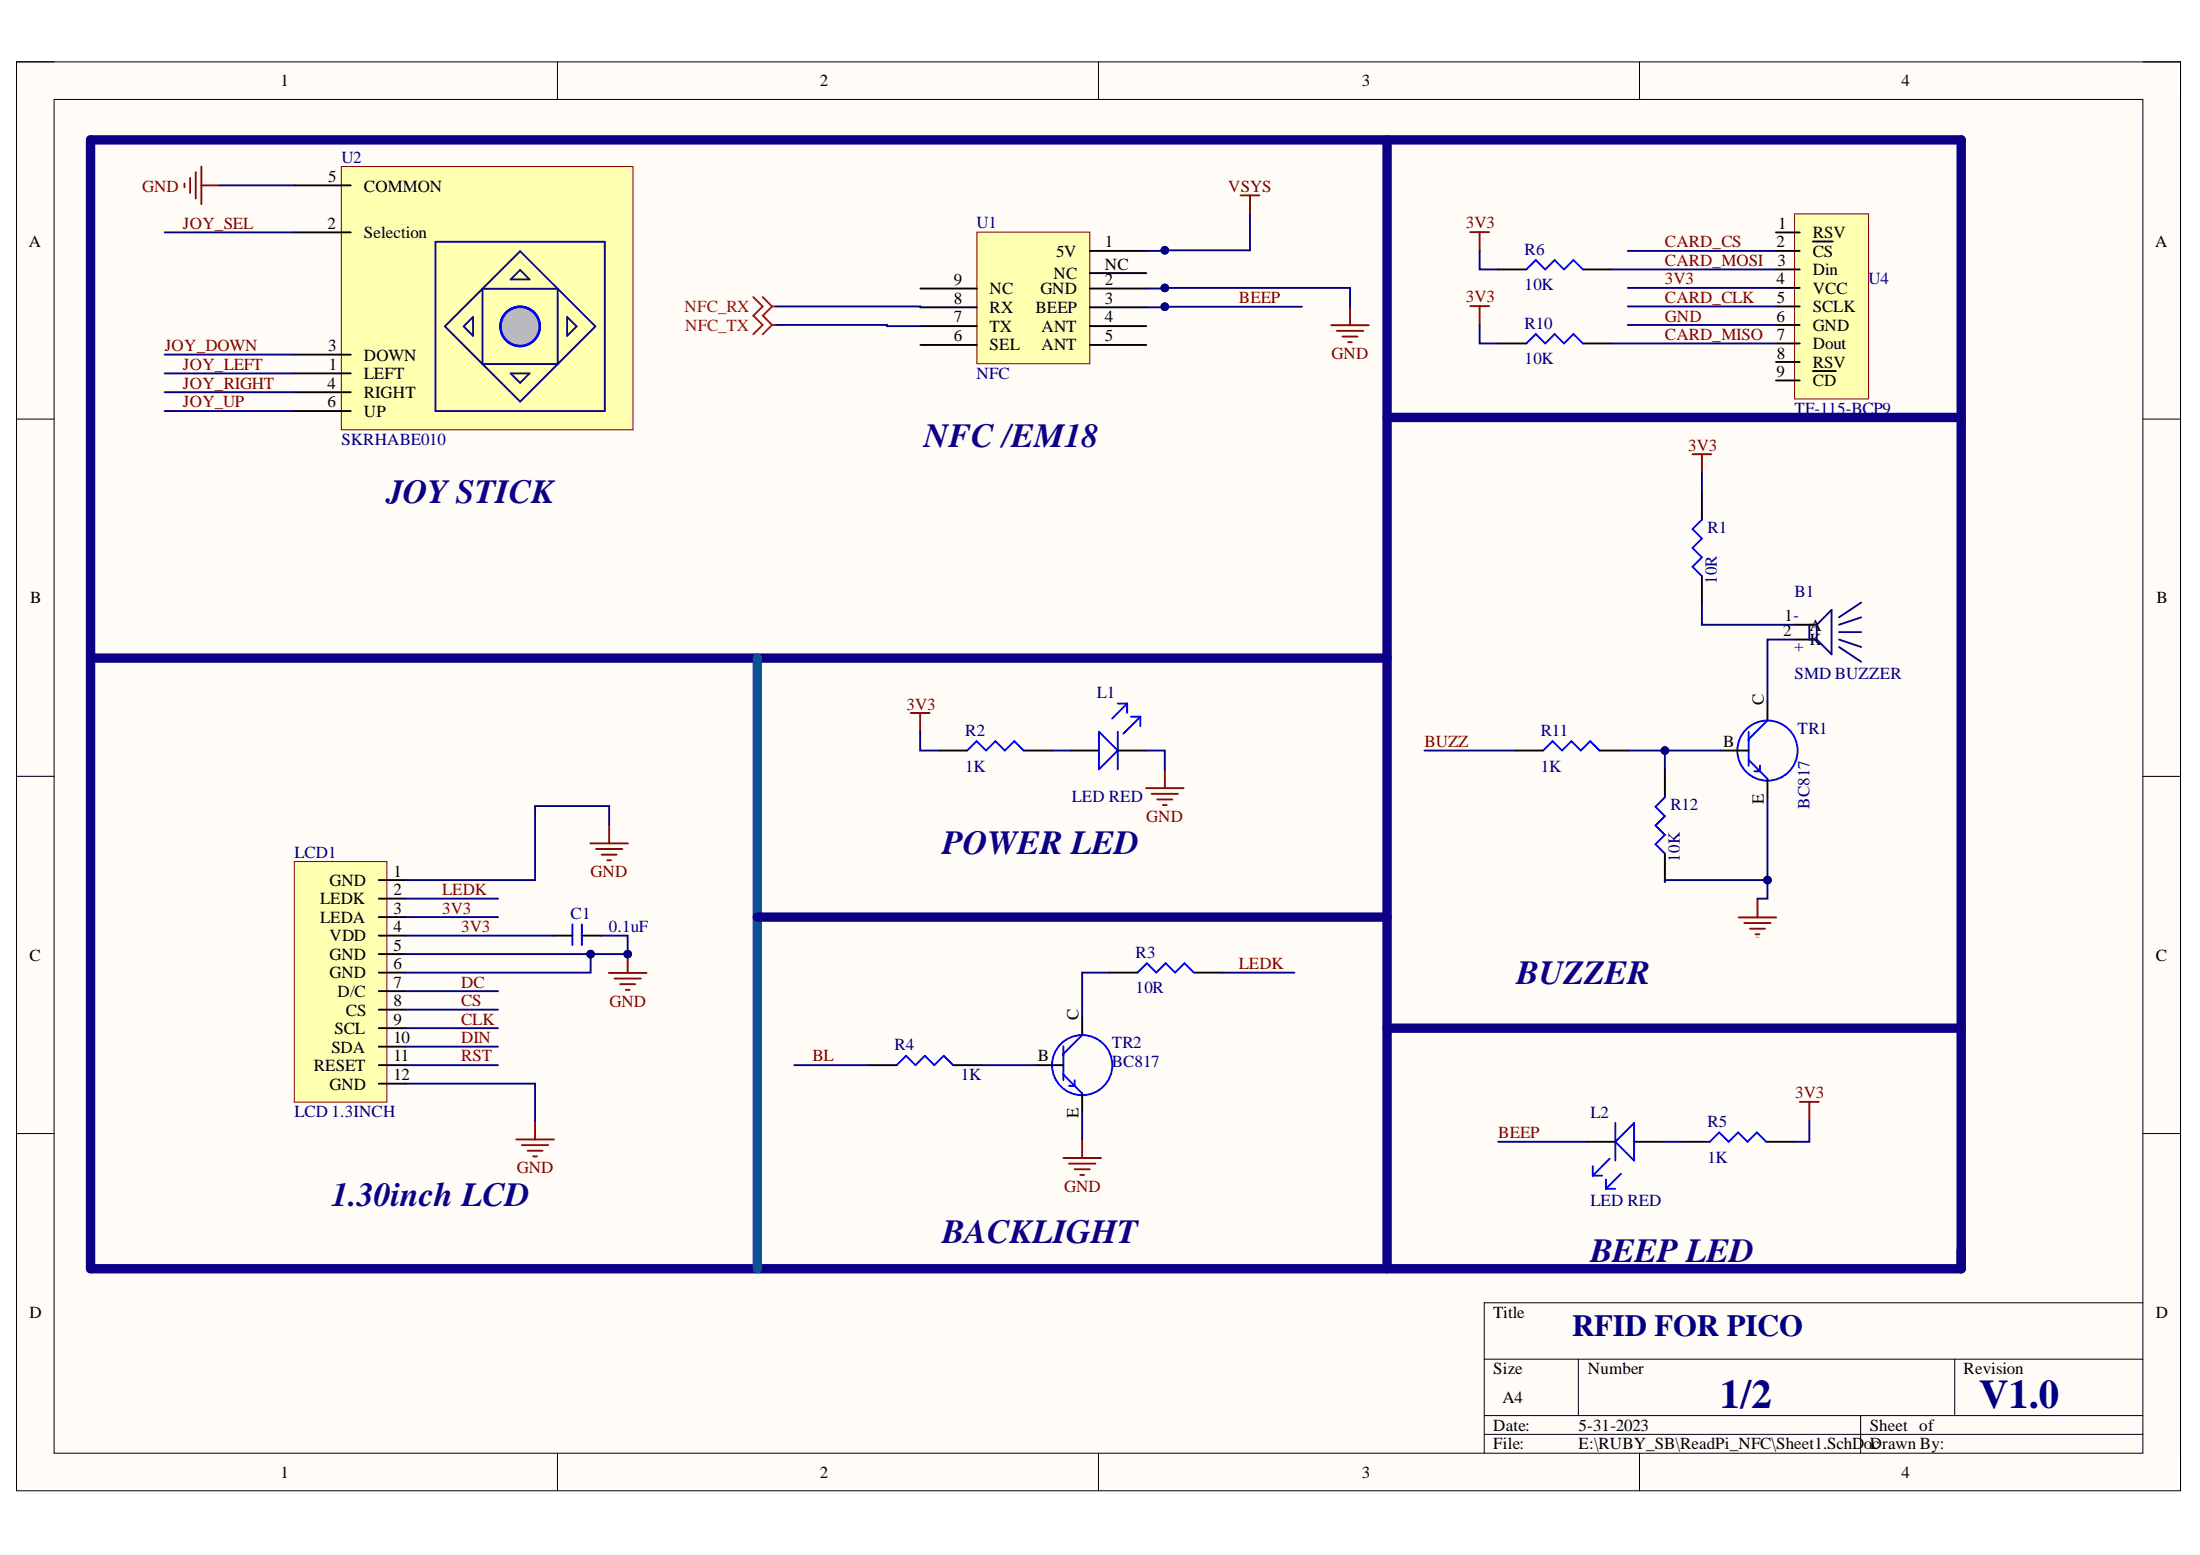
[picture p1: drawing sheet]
<svg xmlns="http://www.w3.org/2000/svg" width="297mm" height="210mm" viewBox="0 0 297 210" stroke-linecap="round" stroke-linejoin="round" font-family="sans-serif">
<path d="M2.2 8.4h292.2v192.8h-292.2z" fill-rule="evenodd" fill="#fffcf8"/>
<path d="M2.2 8.4h292.2v192.8h-292.2z" fill="none" stroke="#000" stroke-width=".14"/>
<path d="M7.3 13.4h282v182.8h-282z" fill-rule="evenodd" fill="#fffcf8"/>
<g fill="none" stroke="#000" stroke-width=".14">
<path d="M2.2 8.3h5.1M7.3 13.4h282v182.8h-282zM75.3 8.3v5.1M148.3 8.3v5.1M221.4 8.4v5M289.3 8.4h5.1v5M2.2 56.6h5.1M289.3 56.6h5.1M2.2 104.8h5.1M289.3 104.8h5.1M2.2 153h5.1M289.3 153h5.1"/>
<path d="M289.3 175.9h-88.9v20.3M75.3 196.2v5M148.3 196.2v5M200.4 183.5h88.9M200.4 191.1h88.9M200.4 193.6h88.9M213.1 183.5v7.6M221.4 196.2v5M251.2 191.1v5.1M263.9 183.5v7.6M294.4 196.2v5"/>
</g>
<g fill="none" stroke="#00f" stroke-width=".25">
<path d="M148.4 98.8l2.5 2.5-2.5 2.6zM150.9 98.8v5.1M150.9 95h1.3M152.2 95l-2 2M152.2 95v1.2M152.7 96.7h1.3M154 96.7l-2.3 2.3M154 96.7v1.3M130.6 101.3l1.3-1.3 1.2 1.3 1.3-1.3 1.3 1.3 1.2-1.3 1.3 1.3M77.3 124.8v2.8M78.6 124.8v2.8M146.1 139.7l-2.5 2.6"/>
<path d="M153.6 131.3l1.2-1.3 1.3 1.3 1.3-1.3 1.3 1.3 1.2-1.3 1.3 1.3M121.1 143.8l1.2-1.3 1.3 1.3 1.3-1.3 1.2 1.3 1.3-1.3 1.3 1.3M143.6 145l2.5 2.6M143.6 141.2v4.6M145.1 145.8v.8h-.8M215.1 158.7h1.2M215.1 157.4v1.3M216.8 159.2v1.3M217.3 156.4l-2.2 2.3M218.1 154.1l2.5-2.5v5.1zM218.1 151.6v5.1M218.9 158.4l-2.1 2.1"/>
<path d="M230.9 154.1l1.2-1.2 1.3 1.2 1.3-1.2 1.2 1.2 1.3-1.2 1.3 1.2M216.8 160.5h1.3"/>
<circle cx="146.1" cy="143.8" r="4.1"/>
</g>
<g fill="none" stroke="#000" stroke-width=".25">
<path d="M126.8 101.3h3.8M138.2 101.3h3.8M144.6 101.3h3.8M150.9 101.3h3.8M74.7 126.3h2.6M78.6 126.3h2.5M146.1 137.2v2.5M149.8 131.3h3.8M161.2 131.3h3.8M117.3 143.8h3.8M128.7 143.8h3.8M139.8 143.8h3.8"/>
<path d="M146.1 147.6v2.5M214.3 154.1h3.8M220.6 154.1h3.8M227.1 154.1h3.8M238.5 154.1h3.8"/>
</g>
<g fill="none" stroke="#800000" stroke-width=".25">
<path d="M123 96.2h2.5M124.2 96.2v2.6M154.7 106.4h5.1M155.5 107.2h3.5M156.2 107.9h2.1M157 108.7h.5M157.3 103.9v2.5M82.2 131.3h5.1M83 132.1h3.5M83.7 132.9h2.1M84.5 133.6h.5M84.7 128.8v2.5"/>
<path d="M143.6 156.3h5.1M144.3 157.1h3.6M145.1 157.8h2M145.9 158.6h.5M146.1 153.8v2.5M243 148.7h2.6M244.3 148.7v2.6"/>
</g>
<path d="M12.2 18.9h252.6v152.4h-252.6zM187.3 18.9v152.4M187.3 56.4h77.5M12.2 88.8h175.1M187.3 138.8h77.5" fill="none" stroke="#0c0087" stroke-width="1.3"/>
<circle cx="84.7" cy="128.8" r=".51" fill="#000080"/>
<circle cx="84.7" cy="128.8" r=".51" fill="none" stroke="#000080" stroke-width=".14"/>
<path d="M24.9 24.8v.5M25.7 24v2M26.4 23.2v3.6M27.2 22.5v5.1M27.2 25h2.5" fill="none" stroke="#800000" stroke-width=".25"/>
<path d="M46.1 22.5h39.4v35.5h-39.4z" fill-rule="evenodd" fill="#ffffb0"/>
<path d="M46.1 22.5h39.4v35.5h-39.4z" fill="none" stroke="#800000" stroke-width=".14"/>
<path d="M39.7 31.4h7.7M39.7 25h7.7M39.7 50.4h7.7M39.7 47.9h7.7M39.7 52.9h7.7M39.7 55.5h7.7" fill="none" stroke="#000" stroke-width=".25"/>
<path d="M58.8 32.6h22.9v22.9h-22.9zM65.1 39h10.2M65.1 39v10.1h10.2v-10.1M65.1 39l5.1-5.1 5.1 5.1M69 37.7l1.2-1.3 1.3 1.3z" fill="none" stroke="#11037f" stroke-width=".25"/>
<circle cx="70.2" cy="44.1" r="2.69" fill="none" stroke="#00f" stroke-width=".25"/>
<circle cx="70.2" cy="44.1" r="2.54" fill="#c0c0c0"/>
<circle cx="70.2" cy="44.1" r="2.54" fill="none" stroke="#00f" stroke-width=".14"/>
<path d="M65.1 39l-5 5.1 10.1 10.1 10.2-10.1-5.1-5.1M62.6 44.1l1.3-1.3v2.5zM69 50.4h2.5l-1.3 1.3zM76.6 42.8l1.2 1.3-1.2 1.2z" fill="none" stroke="#11037f" stroke-width=".25"/>
<path d="M79.7 113.8h5.1M80.5 114.6h3.5M81.2 115.4h2.1M82 116.1h.5M82.2 111.3v2.5M69.7 153.8h5.1M70.5 154.6h3.5M71.2 155.3h2.1M72 156.1h.5M72.2 151.3v2.5" fill="none" stroke="#800000" stroke-width=".25"/>
<path d="M39.7 116.3h12.5v32.5h-12.5z" fill-rule="evenodd" fill="#ffffb0"/>
<path d="M39.7 116.3h12.5v32.5h-12.5z" fill="none" stroke="#800000" stroke-width=".14"/>
<path d="M51.1 118.8h3.6M51.1 121.3h3.6M51.1 123.8h3.6M51.1 126.3h3.6M51.1 128.8h3.6M51.1 131.3h3.6M51.1 133.8h3.6M51.1 136.3h3.6M51.1 138.8h3.6M51.1 141.3h3.6M51.1 143.8h3.6M51.1 146.3h3.6" fill="none" stroke="#000" stroke-width=".25"/>
<path d="M102.3 88.8v82.5" fill="none" stroke="#0b5394" stroke-width="1.3"/>
<path d="M242.3 28.9h10v25h-10z" fill-rule="evenodd" fill="#ffffb0"/>
<path d="M242.3 28.9h10v25h-10z" fill="none" stroke="#800000" stroke-width=".14"/>
<g fill="none" stroke="#000" stroke-width=".25">
<path d="M202.3 36.4h3.8M213.7 36.4h3.8M239.8 36.4h3.2M239.8 38.9h3.2M239.8 33.9h3.2M239.8 31.4h3.2M244.8 32.6h2.7M202.3 46.4h3.8M213.7 46.4h3.8M239.8 41.4h3.2M239.8 43.9h3.2M239.8 46.4h3.2"/>
<path d="M239.8 48.9h3.2M239.8 51.4h3.2M244.8 50.1h3.1M229.8 66.4v3.8M229.8 77.8v3.8M238.6 94.7v2.6M242.3 86.3h2.5M242.3 84.3h2.5M204.5 101.3h3.8M216 101.3h3.8M224.8 103.8v3.8M224.8 115.2v3.8"/>
<path d="M232.3 101.3h3.8M238.6 105.1v2.6"/>
</g>
<g fill="none" stroke="#00f" stroke-width=".25">
<path d="M206.1 36.4l1.3-1.3 1.2 1.3 1.3-1.3 1.3 1.3 1.2-1.3 1.3 1.3M206.1 46.4l1.3-1.3 1.2 1.3 1.3-1.3 1.3 1.3 1.2-1.3 1.3 1.3M229.8 70.2l-1.3 1.2 1.3 1.3-1.3 1.3 1.3 1.2-1.3 1.3 1.3 1.3M236.1 98.8v4.6M238.6 97.3l-2.5 2.5M208.3 101.3l1.3-1.3 1.3 1.3 1.3-1.3 1.2 1.3 1.3-1.3 1.3 1.3M224.8 107.6l-1.3 1.3 1.3 1.3-1.3 1.2 1.3 1.3-1.3 1.3 1.3 1.2M236.1 102.6l2.5 2.5M237.6 103.4v.7h-.7"/>
<circle cx="238.6" cy="101.3" r="4.1"/>
</g>
<g fill="none" stroke="#800000" stroke-width=".25">
<path d="M167.5 26.4h2.5M168.8 26.4v2.5M198.5 31.3h2.6M199.8 31.3v2.6M179.7 43.9h5.1M180.5 44.7h3.6M181.3 45.4h2M182 46.2h.5M182.3 41.4v2.5M198.5 41.3h2.6M199.8 41.3v2.6M228.5 61.3h2.6"/>
<path d="M229.8 61.3v2.5M234.7 123.8h5.1M235.5 124.6h3.6M236.3 125.4h2M237 126.1h.5M237.3 121.3v2.5"/>
</g>
<path d="M245.3 84.3v2M245.3 84.3h-1v2h1M245.3 84.3l2-2v6l-2-2M248.3 85.3h3M248.3 86.3l3 1M248.3 87.3l3 2M251.3 83.3l-3 1M251.3 81.3l-3 2" fill="none" stroke="#0c0087" stroke-width=".25"/>
<path d="M102.3 123.8h85" fill="none" stroke="#0c0087" stroke-width="1.3"/>
<path d="M101.7 42.6l1.3 1.3-1.3 1.2M101.7 40.1l1.3 1.3-1.3 1.2M103 42.6l1.2 1.3M103 40.1l1.2 1.3M104.2 43.9l-1.2 1.2M104.2 43.9h.6M104.2 41.4l-1.2 1.2M104.2 41.4h.6" fill="none" stroke="#f00" stroke-width=".25"/>
<path d="M131.9 31.3h15.2v17.8h-15.2z" fill-rule="evenodd" fill="#ffffb0"/>
<path d="M131.9 31.3h15.2v17.8h-15.2z" fill="none" stroke="#800000" stroke-width=".14"/>
<path d="M124.3 38.9h7.6M147.1 33.9h7.7M147.1 38.9h7.7M147.1 36.9h7.7M124.3 41.5h7.6M124.3 44h7.6M124.3 46.6h7.6M147.1 41.5h7.7M147.1 44h7.7M147.1 46.6h7.7" fill="none" stroke="#000" stroke-width=".25"/>
<g fill="none" stroke="#000080" stroke-width=".25">
<path d="M22.2 31.4h17.5M29.7 25h10M22.2 47.9h17.5M22.2 50.4h17.5M22.2 52.9h17.5M22.2 55.5h17.5M124.2 98.8v2.5h2.6M142 101.3h2.6M154.7 101.3h2.6v2.6M54.7 121.3h12.5M54.7 123.8h12.5M54.7 133.8h12.5"/>
<path d="M54.7 136.3h12.5M54.7 138.8h12.5M54.7 126.3h20M81.1 126.3h3.6v2.5h-30M149.8 131.3h-3.7v5.9M165 131.3h9.8M54.7 143.8h12.5M54.7 141.3h12.5M107.3 143.8h10M132.5 143.8h7.3M146.1 150.1v3.7M202.3 154.1h12"/>
<path d="M224.4 154.1h2.7M244.3 151.3v2.8h-2"/>
</g>
<circle cx="79.7" cy="128.8" r=".51" fill="#000080"/>
<circle cx="79.7" cy="128.8" r=".51" fill="none" stroke="#000080" stroke-width=".14"/>
<circle cx="84.7" cy="128.8" r=".51" fill="#000080"/>
<circle cx="84.7" cy="128.8" r=".51" fill="none" stroke="#000080" stroke-width=".14"/>
<path d="M79.7 128.8v2.5h-25" fill="none" stroke="#000080" stroke-width=".25"/>
<circle cx="79.7" cy="128.8" r=".51" fill="#000080"/>
<circle cx="79.7" cy="128.8" r=".51" fill="none" stroke="#000080" stroke-width=".14"/>
<g fill="none" stroke="#000080" stroke-width=".25">
<path d="M199.8 33.9v2.5h2.5M217.5 36.4h22.3M219.8 38.9h20M219.8 33.9h20M199.8 43.9v2.5h2.5M217.5 46.4h22.3M219.8 43.9h20M219.8 41.4h20M242.3 86.3h-3.7v8.4M82.2 111.3v-2.5h-10v10h-17.5M192.3 101.3h12.2M224.8 101.3v2.5"/>
<path d="M54.7 146.3h17.5v5"/>
</g>
<circle cx="224.8" cy="101.3" r=".51" fill="#000080"/>
<circle cx="224.8" cy="101.3" r=".51" fill="none" stroke="#000080" stroke-width=".14"/>
<path d="M238.6 118.8h-13.8v.2" fill="none" stroke="#000080" stroke-width=".25"/>
<circle cx="238.6" cy="118.8" r=".51" fill="#000080"/>
<circle cx="238.6" cy="118.8" r=".51" fill="none" stroke="#000080" stroke-width=".14"/>
<path d="M229.8 63.8v2.6M229.8 81.6v2.7h12.5M219.8 101.3h12.5" fill="none" stroke="#000080" stroke-width=".25"/>
<circle cx="224.8" cy="101.3" r=".51" fill="#000080"/>
<circle cx="224.8" cy="101.3" r=".51" fill="none" stroke="#000080" stroke-width=".14"/>
<path d="M238.6 107.7v13.6h-1.3" fill="none" stroke="#000080" stroke-width=".25"/>
<circle cx="238.6" cy="118.8" r=".51" fill="#000080"/>
<circle cx="238.6" cy="118.8" r=".51" fill="none" stroke="#000080" stroke-width=".14"/>
<path d="M168.8 28.9v4.9h-11.5v-.1" fill="none" stroke="#000080" stroke-width=".25"/>
<circle cx="157.3" cy="33.8" r=".51" fill="#000080"/>
<circle cx="157.3" cy="33.8" r=".51" fill="none" stroke="#000080" stroke-width=".14"/>
<path d="M157.3 38.7v.2h25v2.5" fill="none" stroke="#000080" stroke-width=".25"/>
<circle cx="157.3" cy="38.9" r=".51" fill="#000080"/>
<circle cx="157.3" cy="38.9" r=".51" fill="none" stroke="#000080" stroke-width=".14"/>
<path d="M157.3 41.3v.1h18.5" fill="none" stroke="#000080" stroke-width=".25"/>
<circle cx="157.3" cy="41.4" r=".51" fill="#000080"/>
<circle cx="157.3" cy="41.4" r=".51" fill="none" stroke="#000080" stroke-width=".14"/>
<path d="M157.3 38.9h-2.5M104.8 43.9h15v.1h4.5" fill="none" stroke="#000080" stroke-width=".25"/>
<circle cx="157.3" cy="38.9" r=".51" fill="#000080"/>
<circle cx="157.3" cy="38.9" r=".51" fill="none" stroke="#000080" stroke-width=".14"/>
<path d="M157.3 41.4v.1h-2.5" fill="none" stroke="#000080" stroke-width=".25"/>
<circle cx="157.3" cy="41.4" r=".51" fill="#000080"/>
<circle cx="157.3" cy="41.4" r=".51" fill="none" stroke="#000080" stroke-width=".14"/>
<path d="M157.3 33.8v.1h-2.5" fill="none" stroke="#000080" stroke-width=".25"/>
<circle cx="157.3" cy="33.8" r=".51" fill="#000080"/>
<circle cx="157.3" cy="33.8" r=".51" fill="none" stroke="#000080" stroke-width=".14"/>
<path d="M104.8 41.4h19.5v.1" fill="none" stroke="#000080" stroke-width=".25"/>
<g font-size="5.5" fill="#000080">
<text x="232.2" y="190.1">1/2</text>
<text x="267.2" y="190.1">V1.0</text>
</g>
<g font-size="4.6" fill="#0c0087">
<text x="124.7" y="60.4">NFC /EM18</text>
<text x="52.2" y="67.8">JOY STICK</text>
<text x="127.2" y="115.3">POWER LED</text>
<text x="204.7" y="132.8">BUZZER</text>
<text x="44.7" y="162.8">1.30inch LCD</text>
<text x="127.2" y="167.8">BACKLIGHT</text>
<text x="214.7" y="170.3">BEEP LED</text>
</g>
<text font-size="4.1" fill="#000080" x="212.3" y="180.4">RFID FOR PICO</text>
<g font-size="2.3">
<text x="37.9" y="11.7">1</text>
<text x="110.7" y="11.7">2</text>
<text x="183.9" y="11.7">3</text>
<text x="256.8" y="11.7">4</text>
<text x="44.3" y="24.6">5</text>
<text x="49.1" y="25.9">COMMON</text>
<text x="3.9" y="33.3">A</text>
<text x="44.2" y="30.9">2</text>
<text x="49.1" y="32.2">Selection</text>
<text x="142.6" y="34.6">5V</text>
<text x="149.2" y="33.4">1</text>
<text x="239.8" y="33.4">2</text>
<text x="240" y="35.9">3</text>
<text x="240.1" y="30.9">1</text>
<text x="244.7" y="34.6">CS</text>
<text x="244.7" y="32.2">RSV</text>
<text x="291" y="33.3">A</text>
<text x="128.8" y="41">8</text>
<text x="128.8" y="38.4">9</text>
<text x="133.6" y="39.7">NC</text>
<text x="140.5" y="39.7">GND</text>
<text x="142.2" y="37.7">NC</text>
<text x="149.2" y="38.4">2</text>
<text x="149.2" y="41">3</text>
<text x="149.2" y="36.4">NC</text>
<text x="239.8" y="38.4">4</text>
<text x="239.9" y="40.9">5</text>
<text x="244.7" y="37.2">Din</text>
<text x="244.7" y="39.6">VCC</text>
<text x="44.3" y="47.4">3</text>
<text x="128.8" y="46">6</text>
<text x="128.8" y="43.5">7</text>
<text x="133.6" y="47.3">SEL</text>
<text x="133.6" y="44.8">TX</text>
<text x="133.6" y="42.2">RX</text>
<text x="139.8" y="42.2">BEEP</text>
<text x="140.6" y="44.8">ANT</text>
<text x="140.6" y="47.3">ANT</text>
<text x="149.2" y="43.5">4</text>
<text x="149.2" y="46">5</text>
<text x="239.8" y="43.4">6</text>
<text x="239.9" y="45.9">7</text>
<text x="244.7" y="42.2">SCLK</text>
<text x="244.7" y="44.7">GND</text>
<text x="244.7" y="47.1">Dout</text>
<text x="44.2" y="52.5">4</text>
<text x="44.4" y="49.9">1</text>
<text x="49.1" y="51.2">LEFT</text>
<text x="49.1" y="48.7">DOWN</text>
<text x="49.1" y="53.7">RIGHT</text>
<text x="239.8" y="50.9">9</text>
<text x="239.9" y="48.4">8</text>
<text x="244.7" y="49.7">RSV</text>
<text x="244.7" y="52.1">CD</text>
<text x="44.2" y="55">6</text>
<text x="49.1" y="56.3">UP</text>
<text x="4.1" y="81.4">B</text>
<text x="240.9" y="83.9">1</text>
<text x="291.2" y="81.4">B</text>
<text x="240.8" y="85.8">2</text>
<text x="244.3" y="87.1">K</text>
<text x="244.3" y="85.2">A</text>
<text x="238.1" y="95.2" transform="rotate(-90 238.1 95.2)">C</text>
<text x="232.7" y="100.9">B</text>
<text x="238.1" y="108.5" transform="rotate(-90 238.1 108.5)">E</text>
<text x="44.5" y="119.6">GND</text>
<text x="53.1" y="118.4">1</text>
<text x="43.2" y="122.1">LEDK</text>
<text x="43.2" y="124.6">LEDA</text>
<text x="53.1" y="120.8">2</text>
<text x="53.1" y="123.3">3</text>
<text x="53.1" y="125.8">4</text>
<text x="4" y="129.7">C</text>
<text x="44.5" y="127.1">VDD</text>
<text x="44.5" y="129.6">GND</text>
<text x="53.1" y="128.3">5</text>
<text x="53.1" y="130.8">6</text>
<text x="291.1" y="129.7">C</text>
<text x="44.5" y="132">GND</text>
<text x="45.6" y="134.6">D/C</text>
<text x="46.7" y="137.1">CS</text>
<text x="53.1" y="133.3">7</text>
<text x="53.1" y="135.8">8</text>
<text x="145.6" y="137.7" transform="rotate(-90 145.6 137.7)">C</text>
<text x="44.7" y="142.1">SDA</text>
<text x="45.2" y="139.6">SCL</text>
<text x="53.1" y="138.3">9</text>
<text x="53.1" y="140.8">10</text>
<text x="53.1" y="143.3">11</text>
<text x="140.1" y="143.3">B</text>
<text x="42.4" y="144.5">RESET</text>
<text x="44.5" y="147.1">GND</text>
<text x="53.1" y="145.8">12</text>
<text x="145.6" y="151" transform="rotate(-90 145.6 151)">E</text>
<text x="4" y="177.9">D</text>
<text x="201.6" y="177.9">Title</text>
<text x="291.1" y="177.9">D</text>
<text x="201.6" y="185.5">Size</text>
<text x="214.4" y="185.5">Number</text>
<text x="265.1" y="185.5">Revision</text>
<text x="202.9" y="189.3">A4</text>
<text x="201.6" y="193.1">Date:</text>
<text x="201.6" y="195.7">File:</text>
<text x="213.1" y="193.1">5-31-2023</text>
<text x="213.1" y="195.7">E:\RUBY_SB\ReadPi_NFC\Sheet1.SchD</text>
<text x="251.7" y="195.7">oDrawn By:</text>
<text x="252.4" y="193.1">Sheet of</text>
<text x="252.8" y="195.7">c</text>
<text x="37.9" y="199.5">1</text>
<text x="110.7" y="199.5">2</text>
<text x="183.9" y="199.5">3</text>
<text x="256.8" y="199.5">4</text>
</g>
<g font-size="2.3" fill="#000080">
<text x="46.1" y="22.1">U2</text>
<text x="131.8" y="30.8">U1</text>
<text x="205.8" y="34.4">R6</text>
<text x="205.8" y="39.2">10K</text>
<text x="252.3" y="38.4">U4</text>
<text x="205.8" y="44.4">R10</text>
<text x="131.8" y="51.2">NFC</text>
<text x="205.8" y="49.2">10K</text>
<text x="242.3" y="55.9">TF-115-BCP9</text>
<text x="46.1" y="60.1">SKRHABE010</text>
<text x="230.5" y="72">R1</text>
<text x="231.8" y="78.8" transform="rotate(-90 231.8 78.8)">10R</text>
<text x="242.3" y="80.6">B1</text>
<text x="242.9" y="82.8" transform="rotate(-180 242.9 82.8)">-</text>
<text x="243.6" y="86.8" transform="rotate(-180 243.6 86.8)">+</text>
<text x="148.1" y="94.2">L1</text>
<text x="242.3" y="91.7">SMD BUZZER</text>
<text x="130.3" y="99.4">R2</text>
<text x="208" y="99.4">R11</text>
<text x="242.7" y="99.1">TR1</text>
<text x="130.3" y="104.2">1K</text>
<text x="208" y="104.2">1K</text>
<text x="144.7" y="108.3">LED RED</text>
<text x="225.5" y="109.4">R12</text>
<text x="244.3" y="109.1" transform="rotate(-90 244.3 109.1)">BC817</text>
<text x="39.7" y="115.8">LCD1</text>
<text x="226.8" y="116.3" transform="rotate(-90 226.8 116.3)">10K</text>
<text x="77" y="124">C1</text>
<text x="82.2" y="125.8">0.1uF</text>
<text x="153.3" y="129.3">R3</text>
<text x="153.3" y="134.1">10R</text>
<text x="120.8" y="141.8">R4</text>
<text x="150.1" y="141.5">TR2</text>
<text x="129.7" y="145.8">1K</text>
<text x="150.1" y="144">BC817</text>
<text x="39.7" y="150.8">LCD 1.3INCH</text>
<text x="214.7" y="150.9">L2</text>
<text x="230.5" y="152.2">R5</text>
<text x="230.5" y="157">1K</text>
<text x="214.7" y="162.8">LED RED</text>
</g>
<g font-size="2.3" fill="#800000">
<text x="19.2" y="25.9">GND</text>
<text x="165.8" y="25.9">VSYS</text>
<text x="24.7" y="30.9">JOY_SEL</text>
<text x="197.9" y="30.8">3V3</text>
<text x="224.8" y="35.9">CARD_MOSI</text>
<text x="224.8" y="33.4">CARD_CS</text>
<text x="167.3" y="40.9">BEEP</text>
<text x="197.9" y="40.8">3V3</text>
<text x="224.8" y="38.4">3V3</text>
<text x="224.8" y="40.9">CARD_CLK</text>
<text x="22.2" y="47.4">JOY_DOWN</text>
<text x="224.8" y="45.9">CARD_MISO</text>
<text x="224.8" y="43.4">GND</text>
<text x="24.7" y="49.9">JOY_LEFT</text>
<text x="24.7" y="52.5">JOY_RIGHT</text>
<text x="179.8" y="48.5">GND</text>
<text x="24.7" y="55">JOY_UP</text>
<text x="227.9" y="60.8">3V3</text>
<text x="122.4" y="95.8">3V3</text>
<text x="192.3" y="100.9">BUZZ</text>
<text x="154.8" y="111">GND</text>
<text x="79.7" y="118.4">GND</text>
<text x="59.7" y="120.8">LEDK</text>
<text x="59.7" y="123.3">3V3</text>
<text x="62.2" y="125.8">3V3</text>
<text x="167.3" y="130.8">LEDK</text>
<text x="62.2" y="133.3">DC</text>
<text x="62.2" y="135.8">CS</text>
<text x="82.3" y="135.9">GND</text>
<text x="62.2" y="138.3">CLK</text>
<text x="62.2" y="140.8">DIN</text>
<text x="62.2" y="143.3">RST</text>
<text x="109.7" y="143.3">BL</text>
<text x="242.4" y="148.3">3V3</text>
<text x="202.3" y="153.7">BEEP</text>
<text x="69.8" y="158.4">GND</text>
<text x="143.7" y="160.9">GND</text>
</g>
<g font-size="2.3" fill="#f00">
<text x="92.4" y="42.2">NFC_RX</text>
<text x="92.5" y="44.7">NFC_TX</text>
</g>
<text font-size=".3" fill="#800000" x="237.1" y="126.6">GND</text>
</svg>
